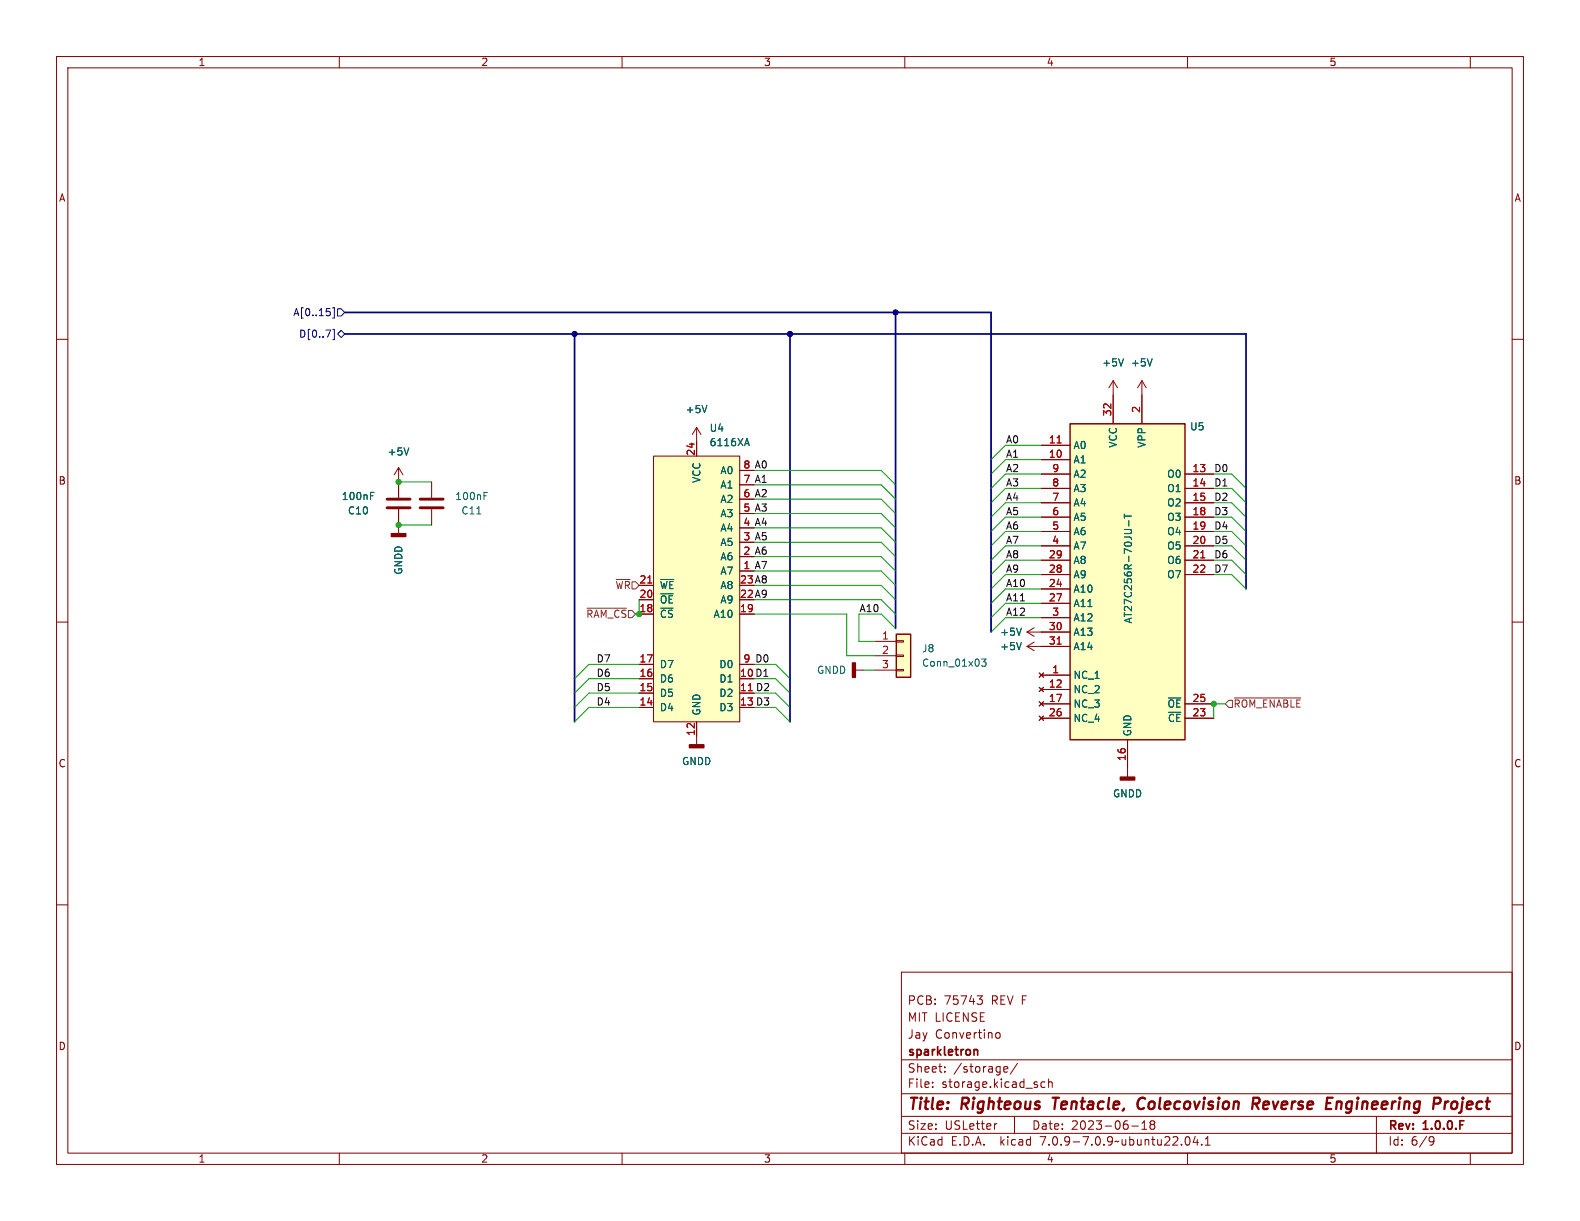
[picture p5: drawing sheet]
<svg xmlns="http://www.w3.org/2000/svg" width="279mm" height="216mm" viewBox="0 0 279 216" stroke-linecap="round" stroke-linejoin="round" font-family="sans-serif">
<g fill="none" stroke="#840000" stroke-width=".18">
<path d="M10 10h259.4v195.9h-259.4zM12 12h255.4v191.9h-255.4zM60 10v2M110 10v2M160 10v2M210 10v2M260 10v2M10 60h2M267.4 60h2M123.2 75.6v5M123.2 75.6l-.8 1.2M123.2 75.6l.8 1.2"/>
<path d="M184.1 78.7h5.1M196.8 67.3v7.6M196.8 67.3l.8 1.3M196.8 67.3l-.7 1.3M201.9 67.3v7.6M201.9 67.3l.8 1.3M201.9 67.3l-.7 1.3M70.5 82.7l-.8 1.2M70.5 82.7v5.3M70.5 90v4.4M70.5 82.7l.7 1.2M76.3 85.2v2.8"/>
<path d="M76.3 90v2.8M115.6 80.6h15.2v47h-15.2zM130.8 95.9h2.5M130.8 90.8h2.5M130.8 88.3h2.5M130.8 85.7h2.5M130.8 83.2h2.5M184.1 81.3h5.1M184.1 83.8h5.1M184.1 86.4h5.1M184.1 88.9h5.1M184.1 91.4h5.1"/>
<path d="M184.1 94h5.1M184.1 96.5h5.1M184.1 99.1h5.1M209.5 83.8h5.1M209.5 86.4h5.1M209.5 88.9h5.1M209.5 91.4h5.1M209.5 94h5.1M209.5 96.5h5.1M209.5 99.1h5.1M10 110h2M113 117.5h2.6"/>
<path d="M113 108.6h2.6M113 106h2.6M113 103.5h2.6M130.8 101h2.5M130.8 117.5h2.5M130.8 108.6h2.5M151.3 118.5h1.5M154.7 118.5h3.8M154.7 113.4h3.8M154.7 116h3.8M158.5 118.4h1.3v.2h-1.3zM158.5 115.8h1.3v.3h-1.3z"/>
<path d="M158.5 113.3h1.3v.2h-1.3zM181.6 111.8h7.6M181.6 114.3h7.6M181.6 114.3l1.3 .8M181.6 111.8l1.3 .7M182.9 113.5l-1.3 .8M182.9 111l-1.3 .8M183.8 119l.7 .8M184.1 119.4h5.1M184.1 101.6h5.1M184.1 104.1h5.1M184.1 106.7h5.1"/>
<path d="M184.1 109.2h5.1M184.5 119l-.7 .8M209.5 101.6h5.1M267.4 110h2M113 125.1h2.6M113 122.6h2.6M113 120h2.6M123.2 127.6v4.1M183.8 121.5l.7 .8M183.8 124.1l.7 .7M183.8 126.6l.7 .8M184.1 121.9h5.1"/>
<path d="M184.1 124.5h5.1M184.1 127h5.1M184.5 121.5l-.7 .8M184.5 124.1l-.7 .7M184.5 126.6l-.7 .8M199.4 130.8v6.6M209.5 124.5h5.1M209.5 127h5.1M10 160h2M267.4 160h2M159.4 171.9h108v32h-108zM172.8 176.1h.9l-.5 .6 .4 .1 .1 .5-.3 .3h-.4"/>
<path d="M159.4 197.4h108M159.4 193.4h108M159.4 187.4h108M164.9 192.1v.2M164.9 191.4v.1M167.1 189.4v.2M167.1 188.7v.1M176.1 182.9l.3-.3 .3 .1 .2 .2v.4l-.2 .2-.3 .1-.3-.3M176.3 198.7l-.3 .1M177.5 189.4l.2 .2 .4-.1M177.5 188.8l.2-.2h.3l.2 .2v.1l-.7 .2M179.4 197.4v3"/>
<path d="M179.9 188l-1.3 1.9M184.8 191.4l-.4-.1-.3 .3v.4l.1 .2h.6M185.4 191.4l.2-.1 .4 .1 .1 .9M185.4 190.8v1.5M200.1 199.1h1.2M201.9 199.7h.9M201.9 198.6l.5-.4v1.5M203.6 198.8l-.2 .3v.3l.2 .3 .5-.1 .1-.2-.1-.4-.2-.2M203.6 198.8l-.2-.3 .2-.3 .5 .1 .1 .2-.3 .3M203.6 198.8h.3M243.4 197.4v6.5M60 203.9v2"/>
<path d="M110 203.9v2M159.4 200.4h108M160 203.9v2M209.7 201.1l.2-.1a.81 .81 0 0 1 .6 .6 .81 .81 0 0 1-.3 .8l-.1 .1a.81 .81 0 0 1-.4-1.4zM210 203.9v2M211.4 200.9l-.4 1.1h.9M211.7 201.5v1M212.5 202.3v.2M213.1 202.5h.9M213.1 201.4l.5-.4v1.5M253 201l.5 .1a.99 .99 0 0 1-.4 1.4h-.2M253.6 201.6l-.3 .3h-.3"/>
<path d="M260 203.9v2"/>
</g>
<path d="M186.1 194.1h1.2M186.7 194.1l-.2 2M202.1 194.1a1.13 1.13 0 0 0-.9 .7 1.13 1.13 0 0 0 .2 1.2l.3 .1 .5-.1M221.5 195.2h.8a.55 .55 0 0 0 .4-.5 .55 .55 0 0 0-.3-.6h-.7l-.3 2M222 195.2l.6 .9M236.4 194.8l-.1 1.3M237 194.8l-.6 .2M255.6 194.8l-.2 1.3M256.2 194.8l-.4 .1-.3 .3M256.8 195l-.2 .7 .2 .3" fill="none" stroke="#840000" stroke-width=".4"/>
<path d="M172.3 185.6h.5l.1 1" fill="none" stroke="#840000" stroke-width=".3"/>
<path d="M68.5 89.8h4M68.5 88.3h4M74.3 89.8h4.1M74.3 88.3h4.1" fill="none" stroke="#840000" stroke-width=".51"/>
<g fill="none" stroke="#006464" stroke-width=".18">
<path d="M72.3 79.2l-.4 1.3M125 71.7l-.4 1.3M131.8 78.4h.6M132.1 77.5l.4 1.3M198.7 63.4l-.5 1.3M203.7 63.4l-.4 1.3M65.5 87.7h.4M65.5 87.1h.6M84.3 90.9h.7M85.6 87.7h.4M85.6 87.1h.6M198.8 93.6l1.2 .1"/>
<path d="M198.8 90.9v.7M198.8 91.3h1.3M199.6 92v1M116.8 102.5h2.4M173.6 116.5h.8l-.5 .5 .4 .1v.6l-.2 .1-.5-.1M180.6 113.6l-.4 1.3M180.6 111.1l-.4 1.2"/>
</g>
<g fill="#840000" stroke="#840000" stroke-width=".25">
<path d="M198.1 137.4h2.6v.5h-2.6z"/>
<path d="M150.7 117.2h.6v2.6h-.6z"/>
<path d="M121.9 131.7h2.6v.5h-2.6z"/>
<path d="M69.2 94.4h2.6v.5h-2.6z"/>
</g>
<g fill="#ffffc2" stroke="#ffffc2" stroke-width=".18">
<path d="M189.2 74.9h20.3v55.9h-20.3z"/>
<path d="M158.5 112.1h2.5v7.7h-2.5z"/>
<path d="M115.6 80.6h15.2v47h-15.2z"/>
</g>
<path d="M189.2 74.9h20.3v55.9h-20.3zM158.5 112.1h2.5v7.7h-2.5z" fill="none" stroke="#840000" stroke-width=".25"/>
<path d="M186.9 78.3h.8M212.3 98.6h.8M114.5 103.1h.8M186.9 113.9h.8" fill="none" stroke="#a90000" stroke-width=".18"/>
<path d="M103.8 107.5h7M109 102.5h2.4M217.3 123.8h.6v1.3h-.6l-.6-.6zM218.3 123.4h11.7" fill="none" stroke="#725600" stroke-width=".18"/>
<path d="M58.3 55.2v.5M58.8 54.4h.3v1.8h-.3M58.8 58.2h.3v1.9h-.3M59.7 54.6h.6l.7 .6-.7 .7h-.6zM59.7 59.1l.6-.7 .7 .7-.7 .6z" fill="none" stroke="#000084" stroke-width=".18"/>
<path d="M61 59.1h159.3v45M61 55.2h114.3v56.6M101.6 59.1v68.5M139.7 59.1v68.5M158.4 55.2v55.9" fill="none" stroke="#000084" stroke-width=".3"/>
<g fill="none" stroke="#009600" stroke-width=".18">
<path d="M184.1 78.7h-6.3l-2.5 2.6M70.5 92.8h5.8M70.5 85.2h5.8M133.3 83.2h22.5l2.6 2.5M133.3 95.9h22.5l2.6 2.5M133.3 93.3h22.5l2.6 2.6M133.3 98.4h22.5l2.6 2.6M133.3 90.8h22.5l2.6 2.5M133.3 88.3h22.5l2.6 2.5M133.3 85.7h22.5l2.6 2.6M184.1 94h-6.3l-2.5 2.5M184.1 81.3h-6.3l-2.5 2.5"/>
<path d="M184.1 99.1h-6.3l-2.5 2.5M184.1 86.4h-6.3l-2.5 2.5M184.1 96.5h-6.3l-2.5 2.6M184.1 88.9h-6.3l-2.5 2.5M184.1 91.4h-6.3l-2.5 2.6M184.1 83.8h-6.3l-2.5 2.6M214.6 94h3.2l2.5 2.5M214.6 99.1h3.2l2.5 2.5M214.6 86.4h3.2l2.5 2.5M214.6 96.5h3.2l2.5 2.6M214.6 88.9h3.2l2.5 2.5M214.6 91.4h3.2l2.5 2.6"/>
<path d="M214.6 83.8h3.2l2.5 2.6M113 106v2.6M113 117.5h-8.9l-2.5 2.5M133.3 117.5h3.9l2.5 2.5M133.3 106h22.5l2.6 2.6M133.3 108.6h16.4v7.4h5M133.3 103.5h22.5l2.6 2.5M133.3 101h22.5l2.6 2.5M152.8 118.5h1.9M158.4 111.1l-2.6-2.5h-3.9v4.8h2.8M184.1 109.2h-6.3l-2.5 2.6M184.1 106.7h-6.3l-2.5 2.5"/>
<path d="M184.1 101.6h-6.3l-2.5 2.5M184.1 104.1h-6.3l-2.5 2.6M214.6 101.6h3.2l2.5 2.5M113 125.1h-8.9l-2.5 2.5M113 122.6h-8.9l-2.5 2.5M113 120h-8.9l-2.5 2.6M133.3 125.1h3.9l2.5 2.5M133.3 122.6h3.9l2.5 2.5M133.3 120h3.9l2.5 2.6M216.7 124.5h-2.1v2.5"/>
</g>
<g fill="#009600" stroke="#009600" stroke-width=".18">
<circle cx="214.6" cy="124.5" r=".46"/>
<circle cx="70.5" cy="85.2" r=".46"/>
<circle cx="70.5" cy="92.8" r=".46"/>
</g>
<g fill="#000084" stroke="#000084" stroke-width=".18">
<circle cx="101.6" cy="59.1" r=".46"/>
<circle cx="158.4" cy="55.2" r=".46"/>
<circle cx="139.7" cy="59.1" r=".46"/>
</g>
<g font-size="2.8" fill="#840000">
<text x="160.4" y="196.8">Title:</text>
<text x="170.1" y="196.8">Righteous</text>
<text x="187" y="196.8">Tentacle,</text>
<text x="202.8" y="196.8">Colecovision</text>
<text x="223.9" y="196.8">Reverse</text>
<text x="237.7" y="196.8">Engineering</text>
<text x="257.5" y="196.8">Project</text>
</g>
<g font-size="2.1" fill="#840000">
<text x="160.4" y="177.9">PCB:</text>
<text x="166.9" y="177.9">75743</text>
<text x="175.4" y="177.9">REV F</text>
<text x="160.4" y="183.9">Jay</text>
<text x="160.4" y="180.9">MIT LICENSE</text>
<text x="165.3" y="183.9">Convertino</text>
<text x="160.4" y="189.9">Sheet:</text>
<text x="160.4" y="187.1">sparkletron</text>
<text x="168.6" y="189.9">/storage/</text>
<text x="160.4" y="192.6">File:</text>
<text x="166.5" y="192.6">storage.kicad_sch</text>
<text x="160.4" y="202.8">KiCad</text>
<text x="160.4" y="200">Size:</text>
<text x="167.1" y="200">USLetter</text>
<text x="168.1" y="202.8">E.D.A.</text>
<text x="177" y="202.8">kicad</text>
<text x="182.4" y="200">Date:</text>
<text x="184.2" y="202.8">7.0.9-7.0.9~ubuntu22.04.1</text>
<text x="189.4" y="200">2023-06-18</text>
<text x="245.4" y="200.2">Rev:</text>
<text x="245.4" y="202.8">Id:</text>
<text x="249.5" y="202.8">6/9</text>
<text x="251.8" y="200.2">1.0.0.F</text>
</g>
<g font-size="1.8" fill="#840000">
<text x="35" y="11.9">1</text>
<text x="85" y="11.9">2</text>
<text x="135" y="11.9">3</text>
<text x="185" y="11.9">4</text>
<text x="235" y="11.9">5</text>
<text x="10.3" y="35.9">A</text>
<text x="267.7" y="35.9">A</text>
<text x="10.3" y="85.9">B</text>
<text x="267.7" y="85.9">B</text>
<text x="131.4" y="93.1">4 A4</text>
<text x="131.4" y="98.2">2 A6</text>
<text x="130.8" y="105.8">22 A9</text>
<text x="130.8" y="103.3">23 A8</text>
<text x="130.8" y="119.8">10 D1</text>
<text x="130.8" y="124.8">13 D3</text>
<text x="10.3" y="135.9">C</text>
<text x="267.7" y="135.9">C</text>
<text x="10.3" y="185.9">D</text>
<text x="267.7" y="185.9">D</text>
<text x="35" y="205.8">1</text>
<text x="85" y="205.8">2</text>
<text x="135" y="205.8">3</text>
<text x="185" y="205.8">4</text>
<text x="235" y="205.8">5</text>
</g>
<g font-size="1.8" fill="#000084">
<text x="51.8" y="56.1">A[0..15]</text>
<text x="52.8" y="59.9">D[0..7]</text>
</g>
<g font-size="1.8" fill="#006464">
<text x="194.8" y="65">+5V</text>
<text x="199.9" y="65">+5V</text>
<text x="121.2" y="73.3">+5V</text>
<text x="125.4" y="76.6">U4</text>
<text x="210.4" y="76.3">U5</text>
<text x="68.4" y="80.7">+5V</text>
<text x="125.4" y="79.1">6116XA</text>
<text x="189.7" y="82.1">A1</text>
<text x="189.7" y="79.6">A0</text>
<text x="197.7" y="79.3" transform="rotate(-90 197.7 79.3)">VCC</text>
<text x="202.8" y="79.3" transform="rotate(-90 202.8 79.3)">VPP</text>
<text x="60.3" y="88.6">100nF</text>
<text x="80.4" y="88.6">100nF</text>
<text x="124.1" y="85.5" transform="rotate(-90 124.1 85.5)">VCC</text>
<text x="127.3" y="89.1">A2</text>
<text x="127.3" y="86.6">A1</text>
<text x="127.3" y="84">A0</text>
<text x="189.7" y="89.8">A4</text>
<text x="189.7" y="87.2">A3</text>
<text x="189.7" y="84.7">A2</text>
<text x="206.3" y="84.7">O0</text>
<text x="206.3" y="87.2">O1</text>
<text x="206.3" y="89.8">O2</text>
<text x="61.4" y="91.2">C10</text>
<text x="81.5" y="91.2">C11</text>
<text x="127.3" y="94.2">A4</text>
<text x="127.3" y="91.7">A3</text>
<text x="189.7" y="94.8">A6</text>
<text x="189.7" y="92.3">A5</text>
<text x="206.3" y="92.3">O3</text>
<text x="206.3" y="94.8">O4</text>
<text x="71.3" y="101.7" transform="rotate(-90 71.3 101.7)">GNDD</text>
<text x="127.3" y="101.8">A7</text>
<text x="127.3" y="99.3">A6</text>
<text x="127.3" y="96.7">A5</text>
<text x="189.7" y="99.9">A8</text>
<text x="189.7" y="97.4">A7</text>
<text x="206.3" y="97.4">O5</text>
<text x="206.3" y="99.9">O6</text>
<text x="116.6" y="106.9">~{OE}</text>
<text x="116.6" y="104.4">~{WE}</text>
<text x="127.3" y="106.9">A9</text>
<text x="127.3" y="104.4">A8</text>
<text x="189.7" y="105">A10</text>
<text x="189.7" y="107.5">A11</text>
<text x="189.7" y="102.5">A9</text>
<text x="206.3" y="102.5">O7</text>
<text x="116.6" y="109.4">~{CS}</text>
<text x="126.1" y="109.4">A10</text>
<text x="176.8" y="112.6">+5V</text>
<text x="189.7" y="110.1">A12</text>
<text x="189.7" y="112.6">A13</text>
<text x="200.4" y="110.4" transform="rotate(-90 200.4 110.4)">AT27C256R-70JU-T</text>
<text x="116.6" y="118.3">D7</text>
<text x="127.1" y="118.3">D0</text>
<text x="144.4" y="119.4">GNDD</text>
<text x="163" y="115.5">J8</text>
<text x="163" y="118.1">Conn_01x03</text>
<text x="176.8" y="115.2">+5V</text>
<text x="189.7" y="115.2">A14</text>
<text x="116.6" y="126">D4</text>
<text x="116.6" y="123.4">D5</text>
<text x="116.6" y="120.9">D6</text>
<text x="127.1" y="120.9">D1</text>
<text x="127.1" y="123.4">D2</text>
<text x="127.1" y="126">D3</text>
<text x="189.7" y="120.2">NC_1</text>
<text x="189.7" y="122.8">NC_2</text>
<text x="189.7" y="125.3">NC_3</text>
<text x="206.4" y="125.3">~{OE}</text>
<text x="124.1" y="126.6" transform="rotate(-90 124.1 126.6)">GND</text>
<text x="189.7" y="127.9">NC_4</text>
<text x="200.3" y="130.3" transform="rotate(-90 200.3 130.3)">GND</text>
<text x="206.4" y="127.9">~{CE}</text>
<text x="120.5" y="135.5">GNDD</text>
<text x="196.7" y="141.2">GNDD</text>
</g>
<g font-size="1.8" fill="#a90000">
<text x="196.6" y="73.7" transform="rotate(-90 196.6 73.7)">32</text>
<text x="201.7" y="73.1" transform="rotate(-90 201.7 73.1)">2</text>
<text x="122.9" y="80.7" transform="rotate(-90 122.9 80.7)">24</text>
<text x="131.4" y="82.9">8</text>
<text x="185.4" y="81">10</text>
<text x="185.4" y="78.5">11</text>
<text x="186" y="83.6">9</text>
<text x="210.8" y="83.6">13</text>
<text x="131.4" y="88">6</text>
<text x="131.4" y="85.5">7</text>
<text x="186" y="88.6">7</text>
<text x="186" y="86.1">8</text>
<text x="210.8" y="86.1">14</text>
<text x="210.8" y="88.6">15</text>
<text x="131.4" y="95.6">3</text>
<text x="131.4" y="93.1">4</text>
<text x="131.4" y="90.6">5</text>
<text x="186" y="93.7">5</text>
<text x="186" y="91.2">6</text>
<text x="210.8" y="91.2">18</text>
<text x="210.8" y="93.7">19</text>
<text x="131.4" y="100.7">1</text>
<text x="131.4" y="98.2">2</text>
<text x="185.4" y="101.3">28</text>
<text x="185.4" y="98.8">29</text>
<text x="186" y="96.3">4</text>
<text x="210.8" y="96.3">20</text>
<text x="210.8" y="98.8">21</text>
<text x="210.8" y="101.3">22</text>
<text x="113" y="105.8">20</text>
<text x="113" y="103.3">21</text>
<text x="130.8" y="105.8">22</text>
<text x="130.8" y="103.3">23</text>
<text x="185.4" y="103.9">24</text>
<text x="185.4" y="106.4">27</text>
<text x="113" y="108.3">18</text>
<text x="130.8" y="108.3">19</text>
<text x="155.9" y="113.2">1</text>
<text x="185.4" y="111.5">30</text>
<text x="186" y="109">3</text>
<text x="113" y="119.8">16</text>
<text x="113" y="117.2">17</text>
<text x="130.8" y="119.8">10</text>
<text x="131.4" y="117.2">9</text>
<text x="155.9" y="115.7">2</text>
<text x="155.9" y="118.2">3</text>
<text x="185.4" y="114">31</text>
<text x="186" y="119.1">1</text>
<text x="113" y="124.8">14</text>
<text x="113" y="122.3">15</text>
<text x="130.8" y="122.3">11 D2</text>
<text x="130.8" y="122.3">11</text>
<text x="130.8" y="124.8">13</text>
<text x="185.4" y="121.7">12</text>
<text x="185.4" y="124.2">17</text>
<text x="210.8" y="124.2">25</text>
<text x="122.9" y="130.2" transform="rotate(-90 122.9 130.2)">12</text>
<text x="185.4" y="126.7">26</text>
<text x="210.8" y="126.7">23</text>
<text x="199.1" y="134.7" transform="rotate(-90 199.1 134.7)">16</text>
</g>
<g font-size="1.8" fill="#0f0f0f">
<text x="131.4" y="82.9">8 A0</text>
<text x="177.8" y="78.5">A0</text>
<text x="177.8" y="81">A1</text>
<text x="177.8" y="83.6">A2</text>
<text x="214.6" y="83.6">D0</text>
<text x="131.4" y="88">6 A2</text>
<text x="131.4" y="85.5">7 A1</text>
<text x="177.8" y="88.6">A4</text>
<text x="177.8" y="86.1">A3</text>
<text x="214.6" y="88.6">D2</text>
<text x="214.6" y="86.1">D1</text>
<text x="131.4" y="95.6">3 A5</text>
<text x="131.4" y="90.6">5 A3</text>
<text x="177.8" y="91.2">A5</text>
<text x="177.8" y="93.7">A6</text>
<text x="214.6" y="91.2">D3</text>
<text x="214.6" y="93.7">D4</text>
<text x="131.4" y="100.7">1 A7</text>
<text x="177.8" y="98.8">A8</text>
<text x="177.8" y="101.3">A9</text>
<text x="177.8" y="96.3">A7</text>
<text x="214.6" y="101.3">D7</text>
<text x="214.6" y="96.3">D5</text>
<text x="214.6" y="98.8">D6</text>
<text x="177.8" y="103.9">A10</text>
<text x="177.8" y="106.4">A11</text>
<text x="151.9" y="108.3">A10</text>
<text x="177.8" y="109">A12</text>
<text x="105.4" y="117.2">D7</text>
<text x="105.4" y="119.8">D6</text>
<text x="131.4" y="117.2">9 D0</text>
<text x="105.4" y="122.3">D5</text>
<text x="105.4" y="124.8">D4</text>
</g>
<g font-size="1.8" fill="#725600">
<text x="108.7" y="104.4">~{WR}</text>
<text x="218" y="125.3">~{ROM_ENABLE}</text>
</g>
<text font-size="1.8" fill="#009600" x="103.6" y="109.4">~{RAM_CS}</text>
</svg>
